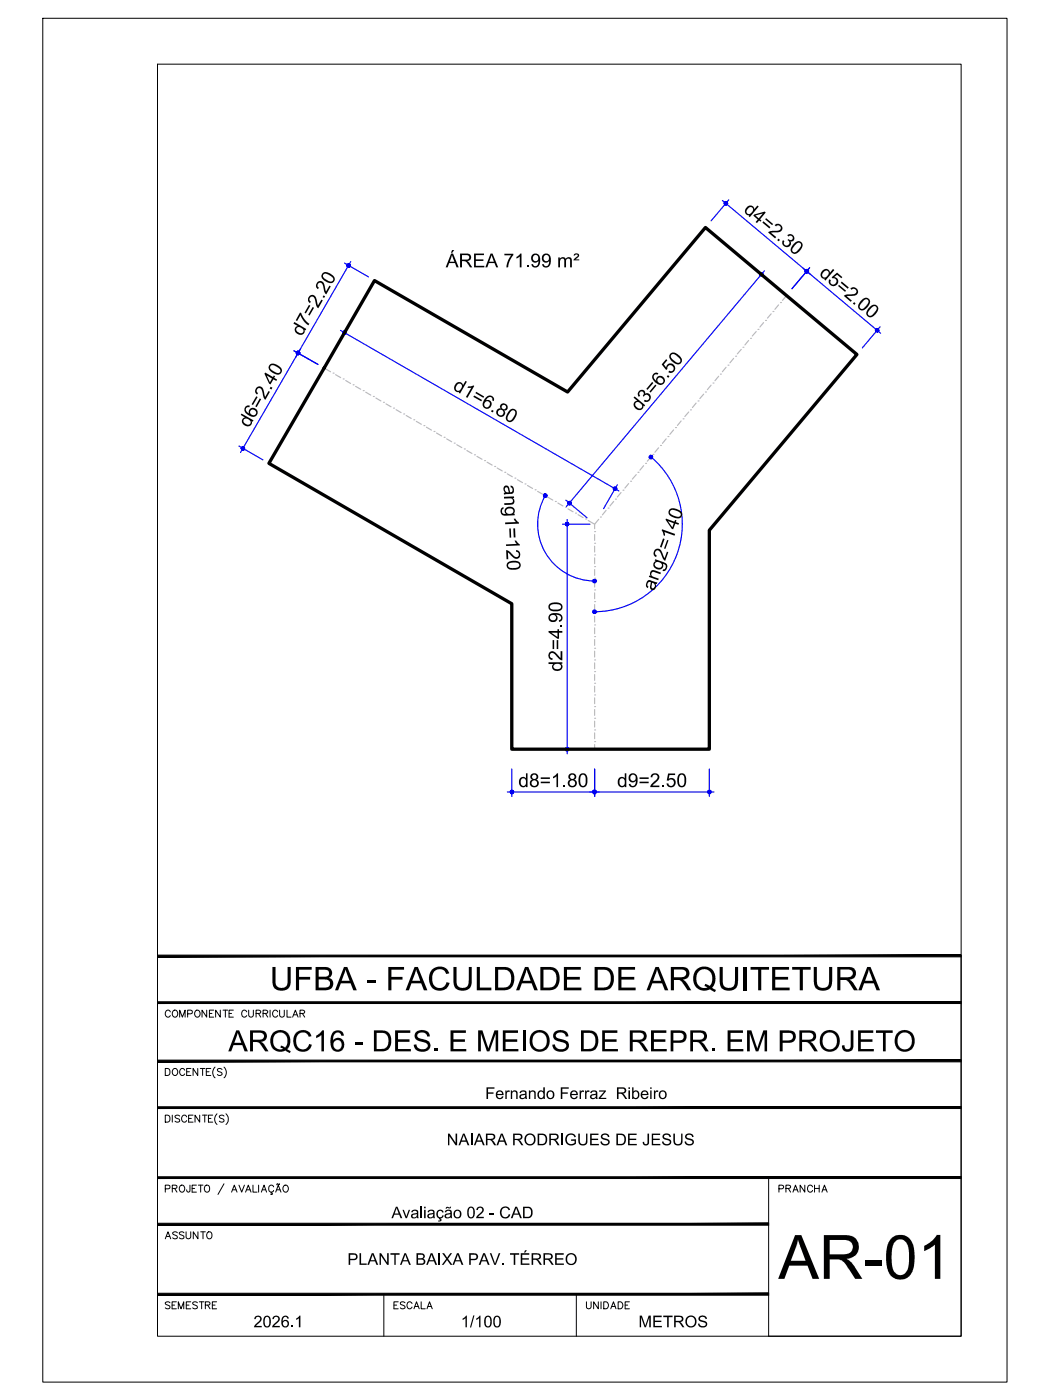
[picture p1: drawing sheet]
<svg xmlns="http://www.w3.org/2000/svg" width="229mm" height="305mm" viewBox="0 0 229 305" stroke-linecap="round" stroke-linejoin="round" font-family="sans-serif">
<!-- layer: ARQ_EIXO CINZA 04 -->
<g fill="none" stroke="#bababa" stroke-width=".25">
<path d="M158.1 80l-.8 .9M158.5 79.5h.1M159.7 78l-.8 1M160.1 77.6h.1M161.4 76.1l-.9 .9M161.8 75.6h.1M163 74.1l-.8 1M163.4 73.7h.1M164.6 72.2l-.8 1M165 71.7h.1M166.2 70.2l-.8 1M166.7 69.8h.1"/>
<path d="M167.9 68.3l-.8 1M168.3 67.8h.1M169.5 66.4l-.8 1M169.9 65.9h.1M171.2 64.3l-.9 1.1M70.6 80.1l1.4 .8M72.5 81.2h.1M73.1 81.6l1.1 .6M74.7 82.5h.1M75.3 82.8l1 .7M76.9 83.8h.1M77.4 84.1l1.1 .7"/>
<path d="M79.1 85h.1M79.6 85.4l1.1 .6M81.3 86.3h.1M81.8 86.7l1.1 .6M83.5 87.6h.1M84 87.9l1.1 .7M85.7 88.9h.1M86.2 89.2l1.1 .6M87.9 90.1h.1M88.4 90.5l1.1 .6M90.1 91.4h.1M90.6 91.7l1.1 .7"/>
<path d="M92.3 92.7h.1M92.8 93l1.1 .6M94.5 93.9h.1M95 94.3l1.1 .6M96.7 95.2h.1M97.2 95.5l1.1 .7M98.9 96.5h.1M99.4 96.8l1.1 .7M101.1 97.7h.1M101.6 98.1l1.1 .6M103.3 99h.1M103.8 99.4l1.1 .6"/>
<path d="M141.8 99.4l-.9 1M142.2 98.9h.1M143.4 97.5l-.8 1M143.8 97h.1M145 95.5l-.8 1M145.4 95h.1M146.6 93.6l-.8 1M147.1 93.1h.1M148.3 91.7l-.8 .9M148.7 91.2h.1M151.6 87.8l-.9 .9M152 87.3h.1"/>
<path d="M153.2 85.8l-.8 1M153.6 85.3h.1M154.8 83.9l-.8 .9M155.2 83.4h.1M156.5 81.9l-.8 1M156.8 81.4h.1M105.5 100.3h.1M106 100.6l1.1 .7M107.7 101.6h.1M108.2 101.9l1.1 .6M109.9 102.8h.1M110.4 103.2l1.1 .6"/>
<path d="M112.1 104.1h.1M114.9 105.7l1.1 .6M116.5 106.6h.1M117.1 107l1.1 .6M118.7 107.9h.1M119.3 108.2l1.1 .7M120.9 109.2h.1M121.5 109.5l1.1 .7M123.1 110.4h.1M123.7 110.8l1.1 .6M125.3 111.7h.1M125.9 112.1l1.1 .6"/>
<path d="M127.5 113h.1M128.1 113.3l1.4 .8M129.5 118.3h.1M129.5 115.7h.1M129.5 116.4v1.2M129.5 118.9v1.3M130.3 113.1l-.8 1v1M130.7 112.6h.1M132 111.1l-.9 1M132.4 110.6h.1M133.6 109.2l-.8 1M134 108.7h.1"/>
<path d="M135.2 107.2l-.8 1M135.6 106.7h.1M136.9 105.3l-.8 1M137.3 104.8h.1M138.5 103.3l-.8 1M138.9 102.8h.1M140.1 101.4l-.8 1M140.5 100.9h.1M129.5 138.6h.1M129.5 136.1h.1M129.5 133.5h.1M129.5 131h.1"/>
<path d="M129.5 128.4h.1M129.5 125.9h.1M129.5 123.4h.1M129.5 120.8h.1M129.5 121.5v1.2M129.5 124v1.3M129.5 126.5v1.3M129.5 129.1v1.2M129.5 131.6v1.3M129.5 134.2v1.2M129.5 136.7v1.3M129.5 139.2v1.3"/>
<path d="M129.5 158.9h.1M129.5 156.4h.1M129.5 153.8h.1M129.5 151.3h.1M129.5 148.8h.1M129.5 146.2h.1M129.5 143.7h.1M129.5 141.1h.1M129.5 141.8v1.2M129.5 144.3v1.3M129.5 146.9v1.2M129.5 149.4v1.3"/>
<path d="M129.5 151.9v1.3M129.5 154.5v1.2M129.5 157v1.3M129.5 159.6v1.2M129.5 161.5h.1M129.5 162.1v1"/>
</g>
<!-- layer: COTA AZUL -->
<g fill="none" stroke="#00f" stroke-width=".25">
<path d="M75 57.3l5.2 3M76.4 56.9l-12 20.8M157.3 43.6l19.1 16.1M158.7 43.5l-3.9 4.6M165 59.1l4.6 3.8M166.4 59l-43.1 51.3M174.9 58.4l16.8 14.2M176.3 58.3l-3.9 4.6M64 76.4l5.2 2.9M65.4 76l-13 22.5M74.1 71.9l60.6 35M75.5 71.5l-3 5.3"/>
<path d="M191.6 71.2l-3.9 4.5M52 97.1l5.2 3M141.7 99.5a19.1 19.1 0 0 1 5.7 21.1 19.1 19.1 0 0 1-17.9 12.6M118.7 107.9a12.4 12.4 0 0 0 10.8 18.6M122.5 114.1h5.9M123.2 108.9l4.6 3.8M123.5 113.1v51M134.4 105.5l-3 5.2M110.4 172.4h45M111.4 167.4v6M122.5 163.1h5.9M129.5 167.4v6"/>
<path d="M154.4 167.4v6"/>
</g>
<g fill="#00f" stroke="#00f" stroke-width=".22">
<path d="M74.7 72.2l-.1 .2h.4zM74.6 72.4h.4l-.3 .2zM74.7 72.6l.1 .1 .2-.3z"/>
<path d="M75 72.4l-.2 .3 .2 .1zM75 72.4l.2 .3-.2 .1zM75 72.4l.2 .3 .1-.1z"/>
<path d="M75 72.4l.3 .2 .1-.2zM75 72.4l.3-.2 .1 .2zM75.2 72.1l-.2 .3 .3-.2z"/>
<path d="M75 72v.4l.2-.3zM74.8 72.1l.2-.1v.4zM74.8 72.1l-.1 .1 .3 .2z"/>
<path d="M133.9 106.4l.3 .2 .1-.2zM133.9 106.4l.3-.2 .1 .2zM134.1 106.1l-.2 .3 .3-.2z"/>
<path d="M133.9 106v.4l.2-.3zM133.7 106.1l.2-.1v.4zM133.6 106.2l.3 .2-.2-.3z"/>
<path d="M133.6 106.2l-.1 .2h.4zM133.5 106.4h.4l-.3 .2zM133.6 106.6l.1 .1 .2-.3z"/>
<path d="M133.9 106.4l-.2 .3 .2 .1zM133.9 106.4l.2 .3-.2 .1zM133.9 106.4l.2 .3 .1-.1z"/>
<path d="M123.3 113.8l.2 .3v-.4zM123.3 113.8l.2 .3-.4-.2zM123.1 113.9v.2h.4z"/>
<path d="M123.1 114.1v.2l.4-.2zM123.1 114.3l.4-.2-.2 .3zM123.5 114.1l-.2 .3 .2 .1z"/>
<path d="M123.5 114.1v.4l.2-.1zM123.5 114.1l.3 .2-.1 .1zM123.5 114.1l.3 .2v-.2z"/>
<path d="M123.5 114.1h.3v-.2zM123.7 113.8l.1 .1-.3 .2zM123.5 113.7v.4l.2-.3z"/>
<path d="M123.5 163.1v.4l.2-.1zM123.5 163.1l.3 .2-.1 .1zM123.5 163.1l.3 .2v-.2z"/>
<path d="M123.5 163.1h.3v-.2zM123.7 162.8l.1 .1-.3 .2zM123.5 162.7v.4l.2-.3z"/>
<path d="M123.3 162.8l.2 .3v-.4zM123.3 162.8l.2 .3-.4-.2zM123.1 162.9v.2h.4z"/>
<path d="M123.1 163.1v.2l.4-.2zM123.1 163.3l.4-.2-.2 .3zM123.5 163.1l-.2 .3 .2 .1z"/>
<path d="M124 109.5l-.3 .3 .2 .1zM124 109.5l.1 .4h-.2zM124 109.5l.1 .4 .1-.1z"/>
<path d="M124 109.5l.2 .3 .1-.2zM124 109.5l.3-.1v.2zM124.2 109.3l-.2 .2 .3-.1z"/>
<path d="M124 109.2v.3l.2-.2zM123.9 109.2h.1v.3zM123.7 109.3l.3 .2-.1-.3z"/>
<path d="M123.7 109.3l-.1 .2h.4zM123.6 109.5h.4l-.4 .1zM123.6 109.6l.1 .2 .3-.3z"/>
<path d="M165.8 59.4v.3l.2-.3zM165.7 59.4h.1v.3zM165.5 59.5l.3 .2-.1-.3z"/>
<path d="M165.5 59.5l-.1 .2h.4zM165.4 59.7h.4l-.4 .2zM165.4 59.9l.1 .1 .3-.3z"/>
<path d="M165.8 59.7l-.3 .3 .2 .1zM165.8 59.7l.1 .4h-.2zM165.8 59.7l.1 .4 .1-.1z"/>
<path d="M165.8 59.7l.2 .3 .1-.2zM165.8 59.7l.3-.1v.2zM166 59.4l-.2 .3 .3-.1z"/>
<path d="M157.7 44l-.1 .2 .4 .1zM157.6 44.2l.4 .1-.3 .1zM157.7 44.4l.1 .2 .2-.3z"/>
<path d="M158 44.3l-.2 .3h.1zM158 44.3l.2 .3h-.3zM158 44.3l.2 .3 .1-.1z"/>
<path d="M158 44.3l.3 .2 .1-.2zM158 44.3l.4-.1v.1zM158.3 44l-.3 .3 .4-.1z"/>
<path d="M158.1 43.9l-.1 .4 .3-.3zM157.9 43.9h.2l-.1 .4zM157.7 44l.3 .3-.1-.4z"/>
<path d="M175.6 59.1l.3 .2 .1-.2zM175.6 59.1l.4-.2v.2zM175.9 58.8l-.3 .3 .4-.2z"/>
<path d="M175.7 58.7l-.1 .4 .3-.3zM175.5 58.7h.2l-.1 .4zM175.3 58.8l.3 .3-.1-.4z"/>
<path d="M175.3 58.8v.2l.3 .1zM175.3 59l.3 .1-.3 .1zM175.3 59.2l.1 .2 .2-.3z"/>
<path d="M175.6 59.1l-.2 .3h.2zM175.6 59.1l.2 .3h-.2zM175.6 59.1l.2 .3 .1-.1z"/>
<path d="M175.3 58.8v.2l.3 .1zM175.3 59l.3 .1-.3 .1zM175.3 59.2l.1 .2 .2-.3z"/>
<path d="M175.6 59.1l-.2 .3h.2zM175.6 59.1l.2 .3h-.2zM175.6 59.1l.2 .3 .1-.1z"/>
<path d="M175.6 59.1l.3 .2 .1-.2zM175.6 59.1l.4-.2v.2zM175.9 58.8l-.3 .3 .4-.2z"/>
<path d="M175.7 58.7l-.1 .4 .3-.3zM175.5 58.7h.2l-.1 .4zM175.3 58.8l.3 .3-.1-.4z"/>
<path d="M191 71.9l.3 .2v-.1zM191 71.9l.3-.1v.2zM191.2 71.6l-.2 .3 .3-.1z"/>
<path d="M191.1 71.5l-.1 .4 .2-.3zM190.8 71.5h.3l-.1 .4zM190.7 71.7l.3 .2-.2-.4z"/>
<path d="M190.7 71.7l-.1 .1 .4 .1zM190.6 71.8l.4 .1-.4 .2zM190.6 72.1l.1 .1 .3-.3z"/>
<path d="M190.7 72.2l.2 .1 .1-.4zM191 71.9l.1 .4h-.2zM191 71.9l.1 .4 .2-.2z"/>
<path d="M64.9 76.5v.3l.2-.3zM64.7 76.5h.2v.3zM64.7 76.5l-.1 .2 .3 .1z"/>
<path d="M64.6 76.7l-.1 .1h.4zM64.5 76.8h.4l-.3 .2zM64.6 77l.1 .2 .2-.4z"/>
<path d="M64.9 76.8l-.2 .4h.2zM64.9 76.8l.2 .4h-.2zM64.9 76.8l.2 .4 .1-.2z"/>
<path d="M64.9 76.8l.3 .2 .1-.2zM64.9 76.8l.3-.1 .1 .1zM65.1 76.5l-.2 .3 .3-.1z"/>
<path d="M52.9 97.6l-.2 .4h.2zM52.9 97.6l.2 .4h-.2zM52.9 97.6l.2 .4 .1-.2z"/>
<path d="M52.9 97.6l.3 .2 .1-.2zM52.9 97.6l.3-.1 .1 .1zM53.1 97.3l-.2 .3 .3-.1z"/>
<path d="M52.9 97.2v.4l.2-.3zM52.7 97.3l.2-.1v.4zM52.7 97.3l-.1 .2 .3 .1z"/>
<path d="M52.6 97.5l-.1 .1h.4zM52.5 97.6h.4l-.3 .2zM52.6 97.8l.1 .2 .2-.4z"/>
<path d="M64.9 76.8l-.2 .4h.2zM64.9 76.8l.2 .4h-.2zM64.9 76.8l.2 .4 .1-.2z"/>
<path d="M64.9 76.8l.3 .2 .1-.2zM64.9 76.8l.3-.1 .1 .1zM65.1 76.5l-.2 .3 .3-.1z"/>
<path d="M64.9 76.5v.3l.2-.3zM64.7 76.5h.2v.3zM64.7 76.5l-.1 .2 .3 .1z"/>
<path d="M64.6 76.7l-.1 .1h.4zM64.5 76.8h.4l-.3 .2zM64.6 77l.1 .2 .2-.4z"/>
<path d="M75.9 57.4v.4l.2-.3zM75.7 57.5l.2-.1v.4zM75.6 57.6l.3 .2-.2-.3z"/>
<path d="M75.6 57.6l-.1 .2h.4zM75.5 57.8h.4l-.3 .2zM75.6 58l.1 .1 .2-.3z"/>
<path d="M75.9 57.8l-.2 .3 .2 .1zM75.9 57.8l.2 .3-.2 .1zM75.9 57.8l.2 .3 .1-.1z"/>
<path d="M75.9 57.8l.3 .2v-.2zM75.9 57.8l.3-.2v.2zM76.1 57.5l-.2 .3 .3-.2z"/>
<path d="M129.5 172.4h.3v-.2zM129.6 172.1l.2 .1-.3 .2zM129.5 172v.4l.1-.3z"/>
<path d="M129.2 172.1l.3 .3v-.4zM129.2 172.1l.3 .3-.4-.2zM129.1 172.2v.2h.4z"/>
<path d="M129.1 172.4v.2l.4-.2zM129.1 172.6l.4-.2-.3 .4zM129.5 172.4l-.3 .4h.3z"/>
<path d="M129.5 172.4v.4h.1zM129.5 172.4l.3 .2-.2 .2zM129.5 172.4l.3 .2v-.2z"/>
<path d="M111.1 172.4v.2l.3-.2zM111.1 172.6l.3-.2-.1 .4zM111.4 172.4l-.1 .4h.1z"/>
<path d="M111.4 172.4v.4h.2zM111.4 172.4l.4 .2-.2 .2zM111.4 172.4l.4 .2v-.2z"/>
<path d="M111.4 172.4h.4v-.2zM111.6 172.1l.2 .1-.4 .2zM111.4 172v.4l.2-.3z"/>
<path d="M111.3 172.1l.1 .3v-.4zM111.3 172.1l.1 .3-.3-.2zM111.1 172.2v.2h.3z"/>
<path d="M154.4 172.4h.4v-.2zM154.6 172.1l.2 .1-.4 .2zM154.4 172v.4l.2-.3z"/>
<path d="M154.3 172.1l.1 .3v-.4zM154.3 172.1l.1 .3-.3-.2zM154.1 172.2v.2h.3z"/>
<path d="M154.1 172.4v.2l.3-.2zM154.1 172.6l.3-.2-.1 .4zM154.4 172.4l-.1 .4h.1z"/>
<path d="M154.4 172.4v.4h.2zM154.4 172.4l.4 .2-.2 .2zM154.4 172.4l.4 .2v-.2z"/>
<path d="M129.1 172.4v.2l.4-.2zM129.1 172.6l.4-.2-.3 .4zM129.5 172.4l-.3 .4h.3z"/>
<path d="M129.5 172.4v.4h.1zM129.5 172.4l.3 .2-.2 .2zM129.5 172.4l.3 .2v-.2z"/>
<path d="M129.5 172.4h.3v-.2zM129.6 172.1l.2 .1-.3 .2zM129.5 172v.4l.1-.3z"/>
<path d="M129.2 172.1l.3 .3v-.4zM129.2 172.1l.3 .3-.4-.2zM129.1 172.2v.2h.4z"/>
<path d="M118.7 107.5v.4l.2-.3zM118.5 107.6l.2-.1v.4zM118.5 107.6l-.1 .1 .3 .2z"/>
<path d="M118.4 107.7l-.1 .2h.4zM118.3 107.9h.4l-.3 .2zM118.4 108.1l.1 .1 .2-.3z"/>
<path d="M118.7 107.9l-.2 .3 .2 .1zM118.7 107.9l.2 .3-.2 .1zM118.7 107.9l.2 .3 .1-.1z"/>
<path d="M118.7 107.9l.3 .2 .1-.2zM118.7 107.9l.3-.2 .1 .2zM118.9 107.6l-.2 .3 .3-.2z"/>
<path d="M129.5 126.5h.3v-.2zM129.6 126.2l.2 .1-.3 .2zM129.5 126.2v.3l.1-.3z"/>
<path d="M129.2 126.2l.3 .3v-.3zM129.2 126.2l.3 .3-.4-.2zM129.1 126.3v.2h.4z"/>
<path d="M129.1 126.5v.2l.4-.2zM129.1 126.7l.4-.2-.3 .3zM129.5 126.5l-.3 .3 .3 .1z"/>
<path d="M129.5 126.5v.4l.1-.1zM129.5 126.5l.3 .2-.2 .1zM129.5 126.5l.3 .2v-.2z"/>
<path d="M129.1 133.2v.2l.4-.2zM129.1 133.4l.4-.2-.3 .3zM129.5 133.2l-.3 .3 .3 .1z"/>
<path d="M129.5 133.2v.4l.1-.1zM129.5 133.2l.3 .2-.2 .1zM129.5 133.2l.3 .2v-.2z"/>
<path d="M129.5 133.2h.3v-.2zM129.6 132.9l.2 .1-.3 .2zM129.5 132.8v.4l.1-.3z"/>
<path d="M129.2 132.9l.3 .3v-.4zM129.2 132.9l.3 .3-.4-.2zM129.1 133v.2h.4z"/>
<path d="M141.4 99.3v.1l.3 .1zM141.4 99.4l.3 .1-.3 .1zM141.4 99.6l.1 .2 .2-.3z"/>
<path d="M141.7 99.5l-.2 .3 .1 .1zM141.7 99.5l.2 .4h-.3zM141.7 99.5l.2 .4 .1-.2z"/>
<path d="M141.7 99.5l.3 .2 .1-.1zM141.7 99.5l.4-.1v.2zM141.9 99.2l-.2 .3 .4-.1z"/>
<path d="M141.8 99.1l-.1 .4 .2-.3zM141.6 99.1h.2l-.1 .4zM141.4 99.3l.3 .2-.1-.4z"/>
</g>
<!-- layer: 0 -->
<path d="M81.5 61.1l42.1 24.2 30-35.8 33 27.7-32.2 38.2v47.7h-43v-31.7l-52.9-30.5z" fill="none" stroke="#000" stroke-width=".72"/>
<!-- layer: MRG_EXTERNA -->
<path d="M9.3 4h209.9v296.9h-209.9z" fill="none" stroke="#000" stroke-width=".22"/>
<!-- layer: MRG_INTERNA -->
<path d="M34.3 14h175v276.9h-175z" fill="none" stroke="#000" stroke-width=".22"/>
<!-- layer: SIMB_01 -->
<g fill="#000" stroke="#000" stroke-width=".22">
<path d="M34.3 218.1v.4l175-.4zM34.3 218.5l175-.4v.4z"/>
<path d="M34.3 207.9v.4l175-.4zM34.3 208.3l175-.4v.4z"/>
<path d="M34.3 230.8v.4l175-.4zM34.3 231.2l175-.4v.4z"/>
<path d="M34.3 256.2v.4l175-.4zM34.3 256.6l175-.4v.4z"/>
<path d="M34.3 241v.3l175-.3zM34.3 241.3l175-.3v.3z"/>
<path d="M34.3 266.3v.4l133-.4zM34.3 266.7l133-.4v.4z"/>
<path d="M34.3 282h133v-.4zM34.3 281.6h133l-133 .4z"/>
</g>
<g fill="none" stroke="#000" stroke-width=".22">
<path d="M45 219.9v1.5l-1-1.5v1.5M46.5 219.9h-.9v1.5h.9M48 219.9v1.5l-1.1-1.5v1.5M48.6 219.9h1M49.1 219.9v1.5M50.8 219.9h-.9v1.5h.9M54.1 219.9v1.1l.5 .4h.3l.3-.4v-1.1M58.8 219.9v1.5M60.9 219.9v1.1l.4 .4 .5-.2 .1-1.3M62.5 219.9v1.5h.9M209.3 208.1v82.8h-42v-34.5M36 232.6h.5a.82 .82 0 0 1 .5 .8 .82 .82 0 0 1-.5 .7h-.5z"/>
<path d="M37.1 220.3a.56 .56 0 0 0-.7-.4 .56 .56 0 0 0-.4 .6 .63 .63 0 0 0 .2 .8 .63 .63 0 0 0 .9-.2M37.7 220.1a.72 .72 0 0 1 1 .2 .72 .72 0 0 1-.3 1.1 .72 .72 0 0 1-.9-.4 .72 .72 0 0 1 .2-.9zM37.7 232.8a.72 .72 0 0 1 1 .2 .72 .72 0 0 1-.3 1.1 .72 .72 0 0 1-.9-.4 .72 .72 0 0 1 .2-.9zM39.1 221.4v-1.5l.6 1.5 .6-1.5v1.5M40.2 233a.56 .56 0 0 0-.6-.4 .56 .56 0 0 0-.5 .6 .63 .63 0 0 0 .3 .8 .63 .63 0 0 0 .8-.2M40.6 233.3h.6M40.9 220.7l.9-.1v-.5l-.3-.2h-.6v1.5M41.6 232.6h-1v1.5h1M42.7 220a.71 .71 0 0 1 .9 .7 .71 .71 0 0 1-.9 .7l-.3-.5v-.4zM43.1 232.6v1.5l-1.1-1.5v1.5M43.6 232.6h1M44.1 232.6v1.5"/>
<path d="M44.9 233.3h.6M45.6 220.6h.5M45.9 232.6h-1v1.5h1M46.8 232.3a1.57 1.57 0 0 0 0 2.4M48.3 232.8l-.3-.2-.7 .2 .2 .4 .5 .2 .3 .3v.2l-.3 .2-.7-.2M48.8 232.3a1.57 1.57 0 0 1 0 2.4M49.9 220.6h.5M53.7 220.3a.56 .56 0 0 0-.6-.4 .56 .56 0 0 0-.5 .6 .63 .63 0 0 0 .3 .8 .63 .63 0 0 0 .8-.2M55.8 220.6h.8l.2-.4-.4-.3h-.6v1.5M56.3 220.6l.5 .8M57.3 220.6h.8l.2-.4-.4-.3h-.6v1.5M57.8 220.6l.5 .8"/>
<path d="M60.5 220.3a.56 .56 0 0 0-.7-.4 .56 .56 0 0 0-.4 .6 .63 .63 0 0 0 .2 .8 .63 .63 0 0 0 .9-.2M63.7 221.4l.6-1.5 .6 1.5M63.9 220.9h.7M65.3 220.6h.9l.1-.4-.3-.3h-.7v1.5M65.8 220.6l.5 .8M36 242.8h.5a.82 .82 0 0 1 .5 .7 .82 .82 0 0 1-.5 .8h-.5zM36 258.8l.9-.1 .1-.6-1-.1v1.5M37.5 258.7l1-.1v-.5l-1-.1v1.5M37.5 242.8v1.5M38 258.7l.5 .8M39.1 243l-.3-.2-.7 .2 .2 .4 .7 .3 .1 .2v.2l-.3 .2-.7-.2M39.2 258.2a.72 .72 0 0 1 1 .2 .72 .72 0 0 1-.3 1.1 .72 .72 0 0 1-.9-.4 .72 .72 0 0 1 .2-.9z"/>
<path d="M40.6 243.2a.56 .56 0 0 0-.6-.4 .56 .56 0 0 0-.5 .6 .63 .63 0 0 0 .3 .8 .63 .63 0 0 0 .8-.2M41.1 243.5h.6M41.4 258l-.1 1.4-.4 .1-.2-.1-.1-.4M41.8 258.7h.6M42 242.8h-.9v1.5h.9M42.8 258h-1v1.5h1M43.2 258h1M43.5 242.8v1.5l-1-1.5v1.5M43.7 258v1.5M44.1 242.8h1M44.6 242.8v1.5M44.6 258.2a.63 .63 0 0 1 .8-.1 .63 .63 0 0 1 .2 .9 .57 .57 0 0 1-.5 .6 .57 .57 0 0 1-.6-.6z"/>
<path d="M45.4 243.5h.5M46.3 242.8h-.9v1.5h.9M47.2 242.5a1.57 1.57 0 0 0 0 2.3M48.8 243l-.4-.2-.6 .2 .1 .4 .7 .3 .2 .2v.2l-.4 .2-.6-.2M48.8 257.7l-1.3 2.4M49.2 242.5a1.57 1.57 0 0 1 0 2.3M50.4 259.5l.6-1.5 .6 1.5M50.7 259h.7M52 258l.6 1.5 .6-1.5M53.5 259.5l.6-1.5 .6 1.5M53.7 259h.7M55.1 258v1.5h.9"/>
<path d="M56.3 258v1.5M56.9 259.5l.6-1.5 .5 1.5M57.1 259h.7M59.1 259.5v.3l.2 .2h-.4M59.6 258.4a.6 .6 0 0 0-.9-.3 .6 .6 0 0 0-.2 .9 .54 .54 0 0 0 .4 .5 .54 .54 0 0 0 .7-.3M60 259.5l.6-1.5 .6 1.5M60.2 259h.8M60.3 257.8l-.1 .1M60.3 257.8h.2M60.5 257.8l.1 .1M60.6 257.9h.2M60.9 257.7l-.1 .2"/>
<path d="M61.8 258.2a.72 .72 0 0 1 1 .2 .72 .72 0 0 1-.3 1.1 .72 .72 0 0 1-.9-.4 .72 .72 0 0 1 .2-.9zM83.6 281.8v9.1M125.5 281.8v9.1"/>
</g>
<text font-size="13.3" x="169.5" y="278.4">AR-01</text>
<text font-size="7.1" x="58.8" y="215.6">UFBA - FACULDADE DE ARQUITETURA</text>
<text font-size="6.4" x="49.7" y="228.9">ARQC16 - DES. E MEIOS DE REPR. EM PROJETO</text>
<g font-size="4.4">
<text x="168.3" y="260.7">PRANCHA</text>
<text x="34.9" y="270.9">ASSUNTO</text>
<text x="34.9" y="286.1">SEMESTRE</text>
<text x="84.7" y="286.1">ESCALA</text>
<text x="126.3" y="286.1">UNIDADE</text>
</g>
<g font-size="4.2">
<text x="161.7" y="46" transform="rotate(40 161.7 46)">d4=2.30</text>
<text x="97.1" y="58.2">ÁREA 71.99 m²</text>
<text x="178.2" y="59.8" transform="rotate(40 178.2 59.8)">d5=2.00</text>
<text x="65.7" y="73.4" transform="rotate(-60 65.7 73.4)">d7=2.20</text>
<text x="98.4" y="84.7" transform="rotate(30 98.4 84.7)">d1=6.80</text>
<text x="139.1" y="89.8" transform="rotate(-50 139.1 89.8)">d3=6.50</text>
<text x="54.2" y="93.3" transform="rotate(-60 54.2 93.3)">d6=2.40</text>
<text x="109.6" y="105.6" transform="rotate(88 109.6 105.6)">ang1=120</text>
<text x="142.4" y="128.8" transform="rotate(-70 142.4 128.8)">ang2=140</text>
<text x="122.4" y="146.2" transform="rotate(-90 122.4 146.2)">d2=4.90</text>
<text x="112.8" y="171.4">d8=1.80</text>
<text x="134.3" y="171.4">d9=2.50</text>
</g>
<g font-size="3.5">
<text x="105.6" y="239.3">Fernando Ferraz Ribeiro</text>
<text x="97.2" y="249.3">NAIARA RODRIGUES DE JESUS</text>
<text x="85.2" y="265.2">Avaliação 02 - CAD</text>
<text x="75.6" y="275.4">PLANTA BAIXA PAV. TÉRREO</text>
<text x="55.2" y="289">2026.1</text>
<text x="100.3" y="289">1/100</text>
<text x="139" y="289">METROS</text>
</g>
</svg>
